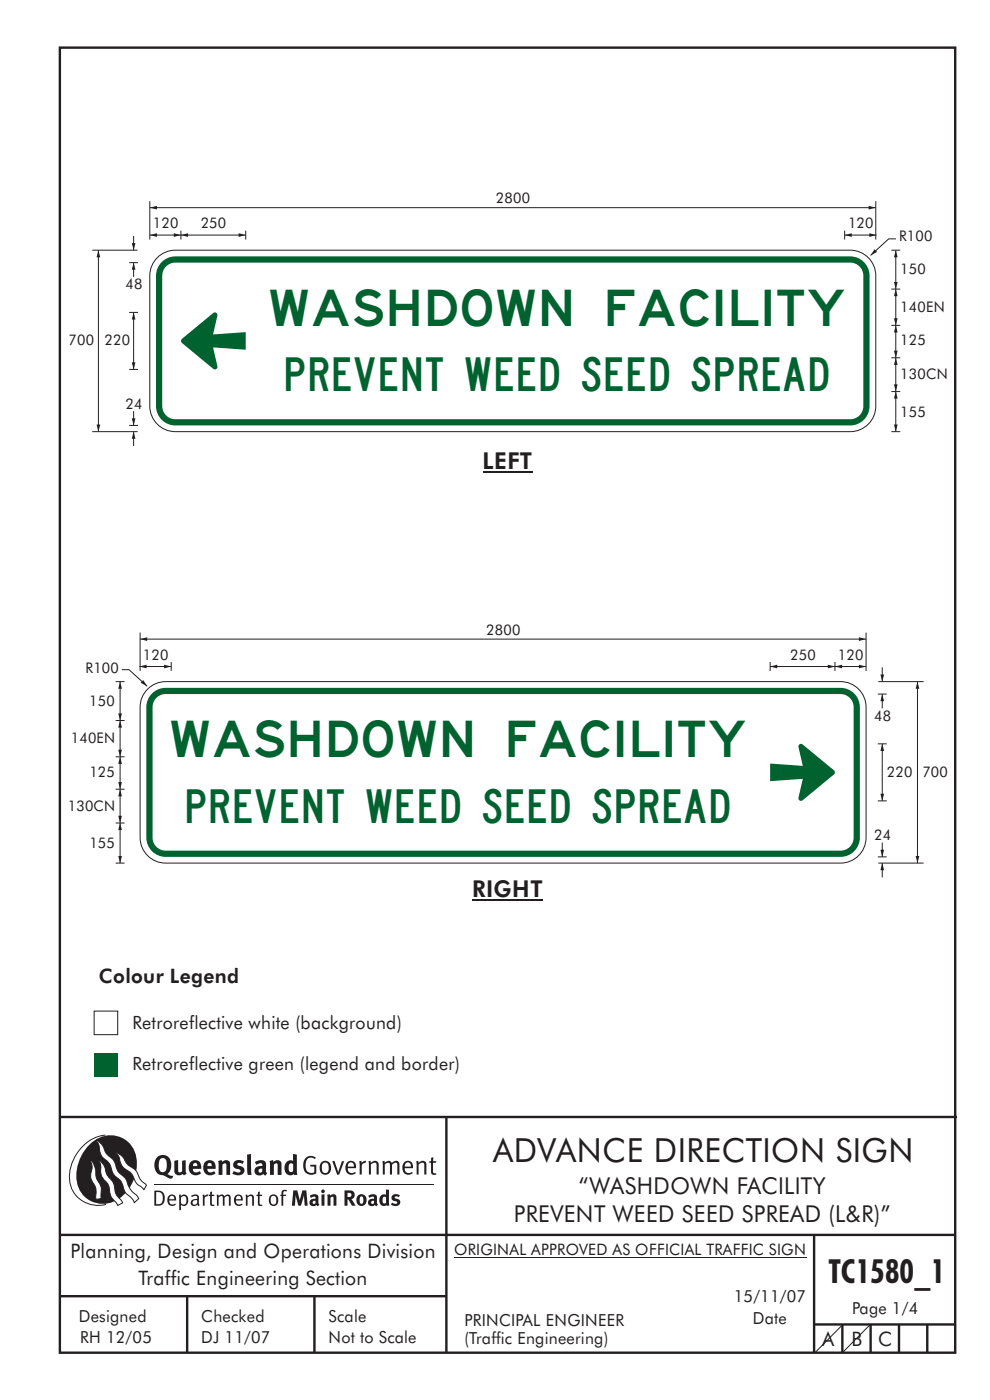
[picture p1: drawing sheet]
<svg xmlns="http://www.w3.org/2000/svg" width="210mm" height="297mm" viewBox="0 0 210 297" stroke-linecap="round" stroke-linejoin="round" font-family="sans-serif">
<g fill="none" stroke="#231f20" stroke-width=".51">
<path d="M12.7 10.1h189.9v276.9h-189.9zM12.7 237h190.3M94.7 236.9v50.1M12.7 262h190M12.7 275h82M39.7 275v12M66.7 275v12M172.7 262v25M172.7 281h30M178.7 281v6M184.7 281v6M190.7 281v6"/>
<path d="M196.7 281v6"/>
</g>
<path d="M96.3 266.7h74.7" fill="none" stroke="#231f20" stroke-width=".21"/>
<path d="M20 223.5h5v5h-5z" fill-rule="evenodd" fill="#00622f"/>
<path d="M20 214.5h5v5h-5z" fill-rule="evenodd" fill="#fff" stroke="#231f20" stroke-width=".21"/>
<g fill="#231f20">
<path d="M64.9 245.6a1.61 1.61 0 0 1 2.1 0l-.2 .3a1.17 1.17 0 0 0-1.4-.2 1.17 1.17 0 0 0-.6 1.3 1.42 1.42 0 0 0 1.2 1.9l.7-.2v-1.2h-.8l-.1-.4h1.3v1.8a1.82 1.82 0 0 1-2.2 0 1.82 1.82 0 0 1-.6-2.1l.2-.7z" fill-rule="evenodd"/>
<path d="M68.2 246.5a1.77 1.77 0 0 0 .4 2.7 1.39 1.39 0 0 0 1.4-.5 1.39 1.39 0 0 0 .2-1.5 1.19 1.19 0 0 0-2-.7zM68.5 246.8a.83 .83 0 0 1 1 .1 .83 .83 0 0 1 .2 .9 .75 .75 0 0 1-.6 1.1 .75 .75 0 0 1-.8-.8v-1z" fill-rule="evenodd"/>
<path d="M70.5 246.4l.4-.1 .8 2.4 .8-2.3h.5l-1.1 2.8h-.4z" fill-rule="evenodd"/>
<path d="M73.6 246.7a1.74 1.74 0 0 0 .5 2.5h.9l.5-.3-.2-.3a.89 .89 0 0 1-1.1 .2 .89 .89 0 0 1-.4-1h1.7a1.15 1.15 0 0 0-.4-1.3 1.15 1.15 0 0 0-1.5 .2zM74 246.8a.67 .67 0 0 1 .8-.1 .67 .67 0 0 1 .3 .8h-1.3z" fill-rule="evenodd"/>
<path d="M76.2 246.4l.4-.1 .1 .4 .5-.4h.5l-.2 .5a.61 .61 0 0 0-.8 .6v1.8h-.4z" fill-rule="evenodd"/>
<path d="M78.1 246.4l.5-.1 .1 .4a.89 .89 0 0 1 .9-.4 .89 .89 0 0 1 .7 .7v2.2h-.4v-2.2l-.1-.2-.3-.1-.8 .4v2.1h-.4z" fill-rule="evenodd"/>
<path d="M81.1 246.4l.4-.1 .1 .4a.83 .83 0 0 1 .8-.4 .83 .83 0 0 1 .7 .5 .86 .86 0 0 1 .9-.5 .86 .86 0 0 1 .7 .7v2.2h-.4l-.1-2.3a.5 .5 0 0 0-.8 0l-.2 .2v2.1h-.5v-2.2l-.4-.3-.7 .4v2.1h-.4z" fill-rule="evenodd"/>
<path d="M85.7 246.7a1.74 1.74 0 0 0 .5 2.5h.9l.5-.3-.2-.3a.89 .89 0 0 1-1.1 .2 .89 .89 0 0 1-.4-1h1.7a1.15 1.15 0 0 0-.5-1.3 1.15 1.15 0 0 0-1.4 .2zM86 246.8a.67 .67 0 0 1 .9-.1 .67 .67 0 0 1 .3 .8h-1.3z" fill-rule="evenodd"/>
<path d="M88.3 246.4l.4-.1 .1 .4a.89 .89 0 0 1 .9-.4 .89 .89 0 0 1 .8 .7v2.2h-.5v-2.2l-.1-.2-.3-.1-.8 .4v2.1h-.4z" fill-rule="evenodd"/>
<path d="M91.5 245.6l.4-.1v.9h.7l-.2 .3h-.5v2.1l.1 .1h.5l.1 .3a.71 .71 0 0 1-1.2-.6v-1.9h-.3v-.3h.3z" fill-rule="evenodd"/>
<path d="M37 246.3l.8-.2v2a.46 .46 0 0 0 .2 .6 .46 .46 0 0 0 .6-.2v-2.2l.8-.2v2.4l.2 .5-.6 .4-.2-.3a1.03 1.03 0 0 1-1.2 .2 1.03 1.03 0 0 1-.6-1.1z" fill-rule="evenodd"/>
<path d="M40.4 246.6a1.64 1.64 0 0 0 0 2.2 1.64 1.64 0 0 0 2.3 .1l-.4-.4a.78 .78 0 0 1-.9 .3 .78 .78 0 0 1-.5-.8h1.8a1.37 1.37 0 0 0-.6-1.7 1.37 1.37 0 0 0-1.7 .3zM41.1 246.9a.48 .48 0 0 1 .6-.1 .48 .48 0 0 1 .2 .6h-1z" fill-rule="evenodd"/>
<path d="M43.5 246.6a1.65 1.65 0 0 0-.2 1.9 1.65 1.65 0 0 0 1.9 .8l.5-.4-.3-.4a.78 .78 0 0 1-.9 .3 .78 .78 0 0 1-.5-.8h1.8a1.37 1.37 0 0 0-.6-1.7 1.37 1.37 0 0 0-1.7 .3zM44.1 246.9a.48 .48 0 0 1 .6-.1 .48 .48 0 0 1 .2 .6h-.9z" fill-rule="evenodd"/>
<path d="M46.3 246.3l.7-.2 .1 .4a.95 .95 0 0 1 1-.3 .95 .95 0 0 1 .7 .8v2.3h-.8v-2.3l-.3-.2-.5 .3v2.2h-.8z" fill-rule="evenodd"/>
<path d="M49.7 246.5a1.73 1.73 0 0 1 2-.1l-.2 .5-.6-.2a.42 .42 0 0 0-.6 .3l.2 .3a1.23 1.23 0 0 1 1.4 1 1.47 1.47 0 0 1-2.3 .9l-.3-.2 .3-.6 .7 .3a.47 .47 0 0 0 .7-.3 .87 .87 0 0 0-1-.5l-.4-.2-.1-.4z" fill-rule="evenodd"/>
<path d="M54.1 246.6l.3 .5 .3-.1a.62 .62 0 0 1 .9 0l.1 .4a1.21 1.21 0 0 0-1.4 .3 1.21 1.21 0 0 0-.1 1.3 1.19 1.19 0 0 0 1.6 .1l.5 .3 .4-.5-.3-.3v-1.4a.96 .96 0 0 0-1.3-1zM55 248l.6-.1v.7a.43 .43 0 0 1-.6 .1 .43 .43 0 0 1 0-.7z" fill-rule="evenodd"/>
<path d="M57.2 246.3l.7-.2 .1 .4a.95 .95 0 0 1 1-.3 .95 .95 0 0 1 .7 .8v2.3h-.8v-2.3l-.2-.2-.6 .3v2.2h-.8z" fill-rule="evenodd"/>
<path d="M62.2 244.8v1.5a1.29 1.29 0 0 0-1.4 .2 1.29 1.29 0 0 0-.5 1.3 1.24 1.24 0 0 0 .6 1.3 1.24 1.24 0 0 0 1.4 0l.1 .2h.7l-.1-4.3zM61.5 246.9l.4-.1 .3 .2v1.5l-.3 .1a.48 .48 0 0 1-.6-.4 1.52 1.52 0 0 1 .2-1.3z" fill-rule="evenodd"/>
<path d="M52.4 245l.8-.2 .2 4.5h-.8l-.1-.2z" fill-rule="evenodd"/>
</g>
<path d="M22.4 240.8a9 9 0 0 0-7.4 10.9 6.2 6.2 0 0 0 7.5 3.8M32.7 251.4h59.4" fill="none" stroke="#231f20" stroke-width=".21"/>
<path d="M19.1 242.7a5.7 5.7 0 0 1 6.5-1.4 5.7 5.7 0 0 1 3.4 5.7 8.6 8.6 0 0 1-6.2 8.3 5.7 5.7 0 0 1-6.5-7 9.9 9.9 0 0 1 2.8-5.6z" fill-rule="evenodd" fill="#231f20"/>
<path d="M24.5 244.5a3.1 3.1 0 0 1 2.3 2.2l.7 .7a3.2 3.2 0 0 1 2 2.4l.4 .6 1.2 1.1-.6 .9-.2-.3a3.5 3.5 0 0 1-1.9-2.1 3.8 3.8 0 0 0-2.1-2.2 3.5 3.5 0 0 1-1-2.2zM20.4 241.9a3.4 3.4 0 0 1 1.9 2.5l.7 .8a3.3 3.3 0 0 1 1.7 2.6 4.4 4.4 0 0 0 1.7 2l.3 .3a6.1 6.1 0 0 0 2.5 3.7l.2 .5-.9 .9a6.1 6.1 0 0 0-1.9-2.2l-.4-.8a3.6 3.6 0 0 0-1.9-2.8l-.6-1a3.6 3.6 0 0 0-1.9-2.8 3.7 3.7 0 0 1-.8-2.4zM21 246.1a3.4 3.4 0 0 1 1.5 2.7l.6 1a3.8 3.8 0 0 1 1.4 3.1l.3 .7 1.2 1.6-1 .6-.5-.8a3.2 3.2 0 0 1-1.3-2.8 4.3 4.3 0 0 0-1.4-2.2 4.7 4.7 0 0 1-.5-2.9zM19.2 246.1a5.1 5.1 0 0 1 1.2 3.7l.3 .7a3.1 3.1 0 0 1 .7 3l.1 .8-1.1 .2-.1-.8a3.5 3.5 0 0 0-.9-3.3 3.6 3.6 0 0 1 .1-2.5z" fill-rule="evenodd" fill="#fff" stroke="#231f20" stroke-width=".21"/>
<g fill="#231f20">
<path d="M33.4 245.5a2.51 2.51 0 0 0 .4 3.7l.8 .1a2.78 2.78 0 0 0 2 .7l.2-.6h-.6l-.7-.3a2.56 2.56 0 0 0 0-3.8 1.83 1.83 0 0 0-2.1 .2zM34 245.9a.87 .87 0 0 1 1 0 .87 .87 0 0 1 .4 .9v.4a1.17 1.17 0 0 1-.9 1.5l-.3-.1a2.38 2.38 0 0 1-.2-2.7z" fill-rule="evenodd"/>
<path d="M33.1 252.9v2.6a1.12 1.12 0 0 0 1.2-.3 1.12 1.12 0 0 0 .2-1.2l-.1-.5-.3-.4zM32.7 252.6h1.1a1.67 1.67 0 0 1 1.2 1.6 1.67 1.67 0 0 1-1.3 1.6h-1zM36.1 253.9l-.2 .5h1.1a.55 .55 0 0 0-.3-.6 .55 .55 0 0 0-.6 .1zM35.8 253.7a.95 .95 0 0 1 1.2-.1 .95 .95 0 0 1 .4 1.1h-1.5a.72 .72 0 0 0 .4 .8 .72 .72 0 0 0 .9-.2l.1 .3a1.15 1.15 0 0 1-1.5 0 1.15 1.15 0 0 1-.2-1.5zM38.4 254.1v1.2a.7 .7 0 0 0 .9 .1 .7 .7 0 0 0 .2-.9 .61 .61 0 0 0-.4-.7 .61 .61 0 0 0-.7 .3zM38 253.5l.3-.1 .1 .4a.95 .95 0 0 1 1.2-.2 .95 .95 0 0 1 .3 1.2 .92 .92 0 0 1-.5 .9 .92 .92 0 0 1-1-.1v1.1l-.4 .1zM40.9 254.8a.5 .5 0 0 0 .2 .8 .5 .5 0 0 0 .7-.4v-.6zM40.5 253.7a1 1 0 0 1 1.7 .3v1.4l.2 .2-.2 .3-.3-.3a.78 .78 0 0 1-1.4-.1 .78 .78 0 0 1 .8-1.1h.5a.58 .58 0 0 0-.3-.7 .58 .58 0 0 0-.7 .2zM43 253.5l.3-.1 .1 .4 .3-.3 .5-.1-.2 .4a.52 .52 0 0 0-.6 .5v1.5h-.4zM44.6 252.9l.4-.1-.1 .7h.6l-.1 .3h-.5v1.5a.35 .35 0 0 0 .6 .3v.2a.57 .57 0 0 1-.6 .1 .57 .57 0 0 1-.3-.5v-1.6h-.3v-.3h.3zM45.9 253.5l.4-.1 .1 .4 .2-.2a.64 .64 0 0 1 1 .2 .7 .7 0 0 1 .8-.4 .7 .7 0 0 1 .5 .6v1.8h-.3v-1.7l-.3-.4-.7 .4v1.7h-.3v-1.6a.38 .38 0 0 0-.3-.5 .38 .38 0 0 0-.5 .2l-.1 .2v1.7h-.4zM50.2 253.9l-.2 .5h1.1a.55 .55 0 0 0-.2-.6 .55 .55 0 0 0-.7 .1zM49.9 253.7a.95 .95 0 0 1 1.2-.1 .95 .95 0 0 1 .4 1.1h-1.5a.72 .72 0 0 0 .4 .8 .72 .72 0 0 0 .9-.2l.1 .3a1.15 1.15 0 0 1-1.5 0 1.15 1.15 0 0 1-.2-1.5zM52.1 253.5l.3-.1 .1 .4a.72 .72 0 0 1 .8-.4 .72 .72 0 0 1 .6 .6v1.8h-.4v-1.6a.45 .45 0 0 0-.3-.5 .45 .45 0 0 0-.5 .2l-.2 .2v1.7h-.3zM54.7 252.9l.4-.1v.7h.6l-.1 .3h-.5v1.5a.35 .35 0 0 0 .5 .3v.2a.57 .57 0 0 1-.6 .1 .57 .57 0 0 1-.3-.5v-1.6h-.3v-.3h.3zM57.6 253.9l-.2 .7a.65 .65 0 0 0 .3 .8 .65 .65 0 0 0 .8-.2l.1-.1a.93 .93 0 0 0-.7-1.4zM57.3 253.7a1.12 1.12 0 0 1 1.4 0 1.12 1.12 0 0 1 .3 1.5 1.01 1.01 0 0 1-1.3 .6 1.01 1.01 0 0 1-.7-1.2zM59.9 252.6l.5-.2 .5 .2-.1 .2-.4-.1-.3 .2v.6h.6l-.1 .3h-.5v2h-.4v-2h-.2v-.3h.2zM62.2 252.6l-.3 3.2h.7l.1-2.3 .6 2.3h.6l.6-2.3 .1 2.3h.7l-.3-3.2h-.9l-.5 2.1-.5-2.1zM65.7 253.7l.3 .4a.51 .51 0 0 1 .5-.3 .51 .51 0 0 1 .4 .4v.1a.88 .88 0 0 0-1.1 .4 .88 .88 0 0 0 .2 1.1 .9 .9 0 0 0 1.1-.2l.3 .3 .4-.4-.2-.2v-1.1a.87 .87 0 0 0-.5-.8 .87 .87 0 0 0-1 .1zM66.4 254.8h.5v.5l-.1 .1h-.3l-.2-.1zM68.2 253.5v2.3h.6v-2.4zM68.1 252.8a.4 .4 0 0 0 .8 0 .4 .4 0 0 0-.8 0zM69.4 253.5l.1 2.3h.6v-1.7a.33 .33 0 0 1 .4-.2 .33 .33 0 0 1 .3 .4v1.5h.6v-1.7a.75 .75 0 0 0-.6-.7 .75 .75 0 0 0-.8 .3v-.3zM73.1 252.6v3.2h.6v-1.3l.3 .2 .7 1.1h.7l-.9-1.4a.94 .94 0 0 0 .7-1 .94 .94 0 0 0-.9-.8zM73.7 253.1a.51 .51 0 0 1 .8 .1 .51 .51 0 0 1-.2 .7l-.6 .1zM75.9 253.7a1.19 1.19 0 0 0-.1 1.7 1.19 1.19 0 0 0 1.8 0 1.19 1.19 0 0 0-.1-1.6 1.19 1.19 0 0 0-1.6-.1zM76.5 253.9l.2-.1a.99 .99 0 0 1 0 1.6 1.06 1.06 0 0 1-.2-1.5zM78.1 253.7l.3 .4a.51 .51 0 0 1 .5-.3 .51 .51 0 0 1 .5 .4v.1a.88 .88 0 0 0-1.2 .4 .88 .88 0 0 0 .2 1.1 .9 .9 0 0 0 1.1-.2l.3 .3 .4-.4-.2-.2v-1.1a.87 .87 0 0 0-.5-.8 .87 .87 0 0 0-1 .1zM78.9 254.8h.4v.5l-.1 .1h-.3l-.1-.1zM81.9 252.3v1.2a1.2 1.2 0 0 0-1.4 .6 1.2 1.2 0 0 0 .2 1.4l.5 .3 .8-.1v.1h.6l-.1-3.4zM81.4 253.9l.5 .1-.1 1.2a.46 .46 0 0 1-.5 0 .46 .46 0 0 1-.1-.5zM83.3 253.6a.79 .79 0 0 0-.1 .9 .79 .79 0 0 0 .9 .4 .33 .33 0 0 1 0 .5 .33 .33 0 0 1-.5 0l-.4-.3-.3 .5a1.15 1.15 0 0 0 1.2 .3 1.15 1.15 0 0 0 .8-1 1.49 1.49 0 0 0-1.2-.8 .4 .4 0 0 1 .3-.3 .4 .4 0 0 1 .4 .1l.2 .1 .2-.4a1.47 1.47 0 0 0-1.5 0z" fill-rule="evenodd"/>
</g>
<path d="M178.7 281.1l-5.9 6" fill="none" stroke="#231f20" stroke-width=".21"/>
<path d="M102.4 100.1h10.6M100.1 190.9h15.1" fill="none" stroke="#231f20" stroke-width=".22"/>
<path d="M33.4 54.7a5.4 5.4 0 0 1 3.8-1.6h143.2a5.4 5.4 0 0 1 5.4 5.4v27.7a5.4 5.4 0 0 1-5.4 5.4h-143.2a5.4 5.4 0 0 1-5.4-5.4v-27.7a5.4 5.4 0 0 1 1.6-3.8z" fill-rule="evenodd" fill="#fff" stroke="#231f20" stroke-width=".21"/>
<path d="M34.3 55.6a4.1 4.1 0 0 1 2.9-1.2h143.2a4.1 4.1 0 0 1 4.1 4.1v27.7a4.1 4.1 0 0 1-4.1 4.1h-143.2a4.1 4.1 0 0 1-4.1-4.1v-27.7a4.1 4.1 0 0 1 1.2-2.9z" fill-rule="evenodd" fill="#00622f"/>
<path d="M31.8 49.9h6.6" fill="none" stroke="#231f20" stroke-width=".21"/>
<g fill="#231f20">
<path d="M36.9 49.5l1.5 .4-1.5 .4z"/>
<path d="M31.8 49.9l1.5-.4v.8z"/>
</g>
<path d="M31.8 44.1h154" fill="none" stroke="#231f20" stroke-width=".21"/>
<g fill="#231f20">
<path d="M184.3 43.7l1.5 .4-1.5 .4z"/>
<path d="M31.8 44.1l1.5-.4v.8z"/>
</g>
<path d="M38.4 49.9h13.7" fill="none" stroke="#231f20" stroke-width=".21"/>
<g fill="#231f20">
<path d="M50.6 49.5l1.5 .4-1.5 .4z"/>
<path d="M38.4 49.9l1.5-.4v.8z"/>
</g>
<path d="M31.8 42.7v8.1M38.4 48.9v1.9M52.1 48.9v1.9" fill="none" stroke="#231f20" stroke-width=".21"/>
<path d="M35 56.8a2.76 2.76 0 0 1 2.2-1.1h143.2a2.77 2.77 0 0 1 2.7 2.8v27.7a2.77 2.77 0 0 1-2.7 2.7h-143.2a2.77 2.77 0 0 1-2.8-2.7v-27.7l.1-.6z" fill-rule="evenodd" fill="#fff"/>
<path d="M38.6 71.9l6.6-5.5a.55 .55 0 0 1 .7 0 .55 .55 0 0 1 .2 .6l-.9 4 6.9-.5v3.7l-6.9-.5 .9 4.1a.55 .55 0 0 1-.3 .5 .55 .55 0 0 1-.6-.1l-6.7-5.5a.52 .52 0 0 1 .1-.8z" fill-rule="evenodd" fill="#00622f"/>
<path d="M185.8 42.7v8.1M28.3 87.2v3.1" fill="none" stroke="#231f20" stroke-width=".21"/>
<path d="M28 88.8h.7l-.4 1.5z" fill="#231f20"/>
<path d="M28.3 50v3.1" fill="none" stroke="#231f20" stroke-width=".21"/>
<path d="M28 51.6h.7l-.4 1.5z" fill="#231f20"/>
<path d="M28.3 91.6v3" fill="none" stroke="#231f20" stroke-width=".21"/>
<path d="M28.3 91.6l.4 1.5h-.7z" fill="#231f20"/>
<path d="M28.3 55.7v3.1" fill="none" stroke="#231f20" stroke-width=".21"/>
<path d="M28.3 55.7l.4 1.5h-.7z" fill="#231f20"/>
<path d="M19.6 53.1h9.6M190.1 50.7h-1.6l-3.8 3.5M19.6 91.6h9.6" fill="none" stroke="#231f20" stroke-width=".21"/>
<path d="M185.5 52.9l.6 .6-1.4 .7z" fill="#231f20"/>
<path d="M27.4 55.7h1.9M179.2 49.9h6.7M27.4 90.3h1.9" fill="none" stroke="#231f20" stroke-width=".21"/>
<g fill="#231f20">
<path d="M184.4 49.5l1.5 .4-1.5 .4z"/>
<path d="M179.2 49.9l1.5-.4v.8z"/>
</g>
<path d="M20.9 53.1v38.5M179.2 48.9v1.9" fill="none" stroke="#231f20" stroke-width=".21"/>
<g fill="#231f20">
<path d="M20.9 53.1l.4 1.5h-.8z"/>
<path d="M20.5 90.1h.8l-.4 1.5z"/>
</g>
<path d="M190 83.1v8.5" fill="none" stroke="#231f20" stroke-width=".21"/>
<g fill="#231f20">
<path d="M190 83.1l.4 1.5h-.8z"/>
<path d="M189.6 90.1h.8l-.4 1.5z"/>
</g>
<path d="M28.3 66.3v12.1" fill="none" stroke="#231f20" stroke-width=".21"/>
<g fill="#231f20">
<path d="M28.3 66.3l.4 1.5h-.7z"/>
<path d="M28 76.9h.7l-.4 1.5z"/>
</g>
<path d="M190 53.1v8.2" fill="none" stroke="#231f20" stroke-width=".21"/>
<g fill="#231f20">
<path d="M190 53.1l.4 1.5h-.8z"/>
<path d="M189.6 59.8h.8l-.4 1.5z"/>
</g>
<path d="M190 61.3v7.7" fill="none" stroke="#231f20" stroke-width=".21"/>
<g fill="#231f20">
<path d="M190 61.3l.4 1.5h-.8z"/>
<path d="M189.6 67.5h.8l-.4 1.5z"/>
</g>
<path d="M190 69v6.9" fill="none" stroke="#231f20" stroke-width=".21"/>
<g fill="#231f20">
<path d="M190 69l.4 1.5h-.8z"/>
<path d="M189.6 74.4h.8l-.4 1.5z"/>
</g>
<path d="M190 75.9v7.2" fill="none" stroke="#231f20" stroke-width=".21"/>
<g fill="#231f20">
<path d="M190 75.9l.4 1.5h-.8z"/>
<path d="M189.6 81.5h.8l-.4 1.6z"/>
</g>
<path d="M189.1 53.1h1.9M27.4 78.4h1.9M27.4 66.3h1.9M189.1 61.3h1.9M189.1 75.9h1.9M189.1 69h1.9M189.1 91.6h1.9M189.1 83.1h1.9" fill="none" stroke="#231f20" stroke-width=".21"/>
<path d="M31.3 146.2a5.4 5.4 0 0 1 3.8-1.6h143.2a5.4 5.4 0 0 1 5.4 5.4v27.7a5.4 5.4 0 0 1-5.4 5.4h-143.2a5.4 5.4 0 0 1-5.4-5.4v-27.7a5.4 5.4 0 0 1 1.6-3.8z" fill-rule="evenodd" fill="#fff" stroke="#231f20" stroke-width=".21"/>
<path d="M32.2 147.1a4.1 4.1 0 0 1 2.9-1.2h143.2a4.1 4.1 0 0 1 4.1 4.1v27.7a4.1 4.1 0 0 1-4.1 4.1h-143.2a4.1 4.1 0 0 1-4.1-4.1v-27.7a4.1 4.1 0 0 1 1.2-2.9z" fill-rule="evenodd" fill="#00622f"/>
<path d="M177.1 141.4h6.6" fill="none" stroke="#231f20" stroke-width=".21"/>
<g fill="#231f20">
<path d="M177.1 141.4l1.5-.4v.8z"/>
<path d="M182.2 141l1.5 .4-1.5 .4z"/>
</g>
<path d="M29.7 135.6h154" fill="none" stroke="#231f20" stroke-width=".21"/>
<g fill="#231f20">
<path d="M29.7 135.6l1.5-.4v.8z"/>
<path d="M182.2 135.2l1.5 .4-1.5 .4z"/>
</g>
<path d="M163.4 141.4h13.7" fill="none" stroke="#231f20" stroke-width=".21"/>
<g fill="#231f20">
<path d="M163.4 141.4l1.5-.4v.8z"/>
<path d="M175.6 141l1.5 .4-1.5 .4z"/>
</g>
<path d="M183.7 134.2v8.2M163.4 140.5v1.9M177.1 140.5v1.9" fill="none" stroke="#231f20" stroke-width=".21"/>
<path d="M33.4 147.9l1.1-.6h.6h143.2a2.77 2.77 0 0 1 2.8 2.7v27.7a2.77 2.77 0 0 1-2.8 2.8h-143.2a2.77 2.77 0 0 1-2.7-2.8v-27.7a2.76 2.76 0 0 1 1-2.1z" fill-rule="evenodd" fill="#fff"/>
<path d="M163.4 162l6.9 .5-.9-4.1a.55 .55 0 0 1 .3-.5 .55 .55 0 0 1 .6 .1l6.6 5.5a.52 .52 0 0 1 0 .8l-6.6 5.5a.55 .55 0 0 1-.7 0 .55 .55 0 0 1-.2-.6l.9-4-6.9 .5z" fill-rule="evenodd" fill="#00622f"/>
<path d="M29.7 134.2v8.2M187.2 178.8v3" fill="none" stroke="#231f20" stroke-width=".21"/>
<path d="M186.8 180.3h.7l-.3 1.5z" fill="#231f20"/>
<path d="M187.2 141.6v3" fill="none" stroke="#231f20" stroke-width=".21"/>
<path d="M186.8 143.1h.7l-.3 1.5z" fill="#231f20"/>
<path d="M187.2 183.1v3.1" fill="none" stroke="#231f20" stroke-width=".21"/>
<path d="M187.2 183.1l.3 1.5h-.7z" fill="#231f20"/>
<path d="M187.2 147.3v3" fill="none" stroke="#231f20" stroke-width=".21"/>
<path d="M187.2 147.3l.3 1.5h-.7z" fill="#231f20"/>
<path d="M25.8 142.1h1.6l3.8 3.5M186.3 144.6h9.6M186.3 183.1h9.6" fill="none" stroke="#231f20" stroke-width=".21"/>
<path d="M30.4 144.3l.8 1.3-1.4-.7z" fill="#231f20"/>
<path d="M29.6 141.4h6.7M186.2 147.3h1.9M186.2 181.8h1.9" fill="none" stroke="#231f20" stroke-width=".21"/>
<g fill="#231f20">
<path d="M29.6 141.4l1.5-.4v.8z"/>
<path d="M34.8 141l1.5 .4-1.5 .4z"/>
</g>
<path d="M36.3 140.5v1.9M194.6 144.6v38.5" fill="none" stroke="#231f20" stroke-width=".21"/>
<g fill="#231f20">
<path d="M194.6 144.6l.4 1.5h-.8z"/>
<path d="M194.2 181.6h.8l-.4 1.5z"/>
</g>
<path d="M25.5 174.6v8.5" fill="none" stroke="#231f20" stroke-width=".21"/>
<g fill="#231f20">
<path d="M25.5 174.6l.4 1.5h-.8z"/>
<path d="M25.1 181.6h.8l-.4 1.5z"/>
</g>
<path d="M187.2 157.8v12.1" fill="none" stroke="#231f20" stroke-width=".21"/>
<g fill="#231f20">
<path d="M187.2 157.8l.3 1.5h-.7z"/>
<path d="M186.8 168.4h.7l-.3 1.5z"/>
</g>
<path d="M25.5 144.6v8.3" fill="none" stroke="#231f20" stroke-width=".21"/>
<g fill="#231f20">
<path d="M25.5 144.6l.4 1.5h-.8z"/>
<path d="M25.1 151.4h.8l-.4 1.5z"/>
</g>
<path d="M25.5 152.9v7.7" fill="none" stroke="#231f20" stroke-width=".21"/>
<g fill="#231f20">
<path d="M25.5 152.9l.4 1.5h-.8z"/>
<path d="M25.1 159.1h.8l-.4 1.5z"/>
</g>
<path d="M25.5 160.6v6.8" fill="none" stroke="#231f20" stroke-width=".21"/>
<g fill="#231f20">
<path d="M25.5 160.6l.4 1.5h-.8z"/>
<path d="M25.1 165.9h.8l-.4 1.5z"/>
</g>
<path d="M25.5 167.4v7.2" fill="none" stroke="#231f20" stroke-width=".21"/>
<g fill="#231f20">
<path d="M25.5 167.4l.4 1.6h-.8z"/>
<path d="M25.1 173.1h.8l-.4 1.5z"/>
</g>
<path d="M24.5 152.9h1.9M24.5 144.6h1.9M186.2 157.8h1.9M24.5 167.4h1.9M24.5 160.6h1.9M24.5 174.6h1.9M186.2 169.9h1.9M24.5 183.1h1.9M184.5 281.1l-5.9 6" fill="none" stroke="#231f20" stroke-width=".21"/>
<g font-size="7.7" fill="#00622f">
<text x="57.3" y="69.1">WASHDOWN</text>
<text x="128.9" y="69.1">FACILITY</text>
<text x="36.3" y="160.6">WASHDOWN</text>
<text x="107.9" y="160.6">FACILITY</text>
</g>
<g font-size="7.1" fill="#00622f">
<text x="60.7" y="83.1">PREVENT WEED SEED SPREAD</text>
<text x="39.7" y="174.6">PREVENT WEED SEED SPREAD</text>
</g>
<g font-size="7.1" fill="#231f20">
<text x="104.6" y="246.6">ADVANCE DIRECTION SIGN</text>
<text x="175.7" y="272.1">TC1580_1</text>
</g>
<g font-size="4.9" fill="#231f20">
<text x="102.4" y="99.6">LEFT</text>
<text x="100.1" y="190.4">RIGHT</text>
<text x="122.8" y="253.3">“WASHDOWN FACILITY</text>
<text x="109" y="259.2">PREVENT WEED SEED SPREAD (L&amp;R)”</text>
</g>
<g font-size="4.2" fill="#231f20">
<text x="21" y="208.5">Colour Legend</text>
<text x="14.9" y="267">Planning, Design and Operations Division</text>
<text x="29.4" y="272.6">Traffic Engineering Section</text>
<text x="174.4" y="285.6">A</text>
<text x="180.7" y="285.6">B</text>
<text x="186.3" y="285.6">C</text>
</g>
<g font-size="3.9" fill="#231f20">
<text x="28.1" y="218.4">Retroreflective white (background)</text>
<text x="28.1" y="227.1">Retroreflective green (legend and border)</text>
</g>
<g font-size="3.5" fill="#231f20">
<text x="16.7" y="280.4">Designed</text>
<text x="42.7" y="280.4">Checked</text>
<text x="69.7" y="280.4">Scale</text>
<text x="98.5" y="281.4">PRINCIPAL ENGINEER</text>
<text x="155.6" y="276.3">15/11/07</text>
<text x="159.7" y="281">Date</text>
<text x="180.7" y="278.7">Page 1/4</text>
<text x="17" y="284.8">RH 12/05</text>
<text x="42.7" y="284.8">DJ 11/07</text>
<text x="69.7" y="285">Not to Scale</text>
<text x="98.5" y="285.1">(Traffic Engineering)</text>
</g>
<text font-size="3.4" fill="#231f20" x="96.3" y="266.3">ORIGINAL APPROVED AS OFFICIAL TRAFFIC SIGN</text>
<g font-size="3.1" fill="#231f20">
<text x="105.2" y="43.2">2800</text>
<text x="32.4" y="48.5">120</text>
<text x="42.6" y="48.5">250</text>
<text x="179.9" y="48.5">120</text>
<text x="190.7" y="51.2">R100</text>
<text x="191" y="58.2">150</text>
<text x="26.6" y="61.3">48</text>
<text x="191" y="66.2">140EN</text>
<text x="14.5" y="73.3">700</text>
<text x="22.2" y="73.3">220</text>
<text x="191" y="73.3">125</text>
<text x="191" y="80.5">130CN</text>
<text x="26.6" y="86.7">24</text>
<text x="191" y="88.4">155</text>
<text x="103.1" y="134.7">2800</text>
<text x="18.1" y="142.9">R100</text>
<text x="30.3" y="140">120</text>
<text x="167.6" y="140">250</text>
<text x="177.8" y="140">120</text>
<text x="18.9" y="149.7">150</text>
<text x="185.4" y="152.9">48</text>
<text x="15" y="157.7">140EN</text>
<text x="19" y="164.8">125</text>
<text x="188.1" y="164.8">220</text>
<text x="195.7" y="164.8">700</text>
<text x="14.4" y="172">130CN</text>
<text x="19" y="179.9">155</text>
<text x="185.5" y="178.2">24</text>
</g>
</svg>
